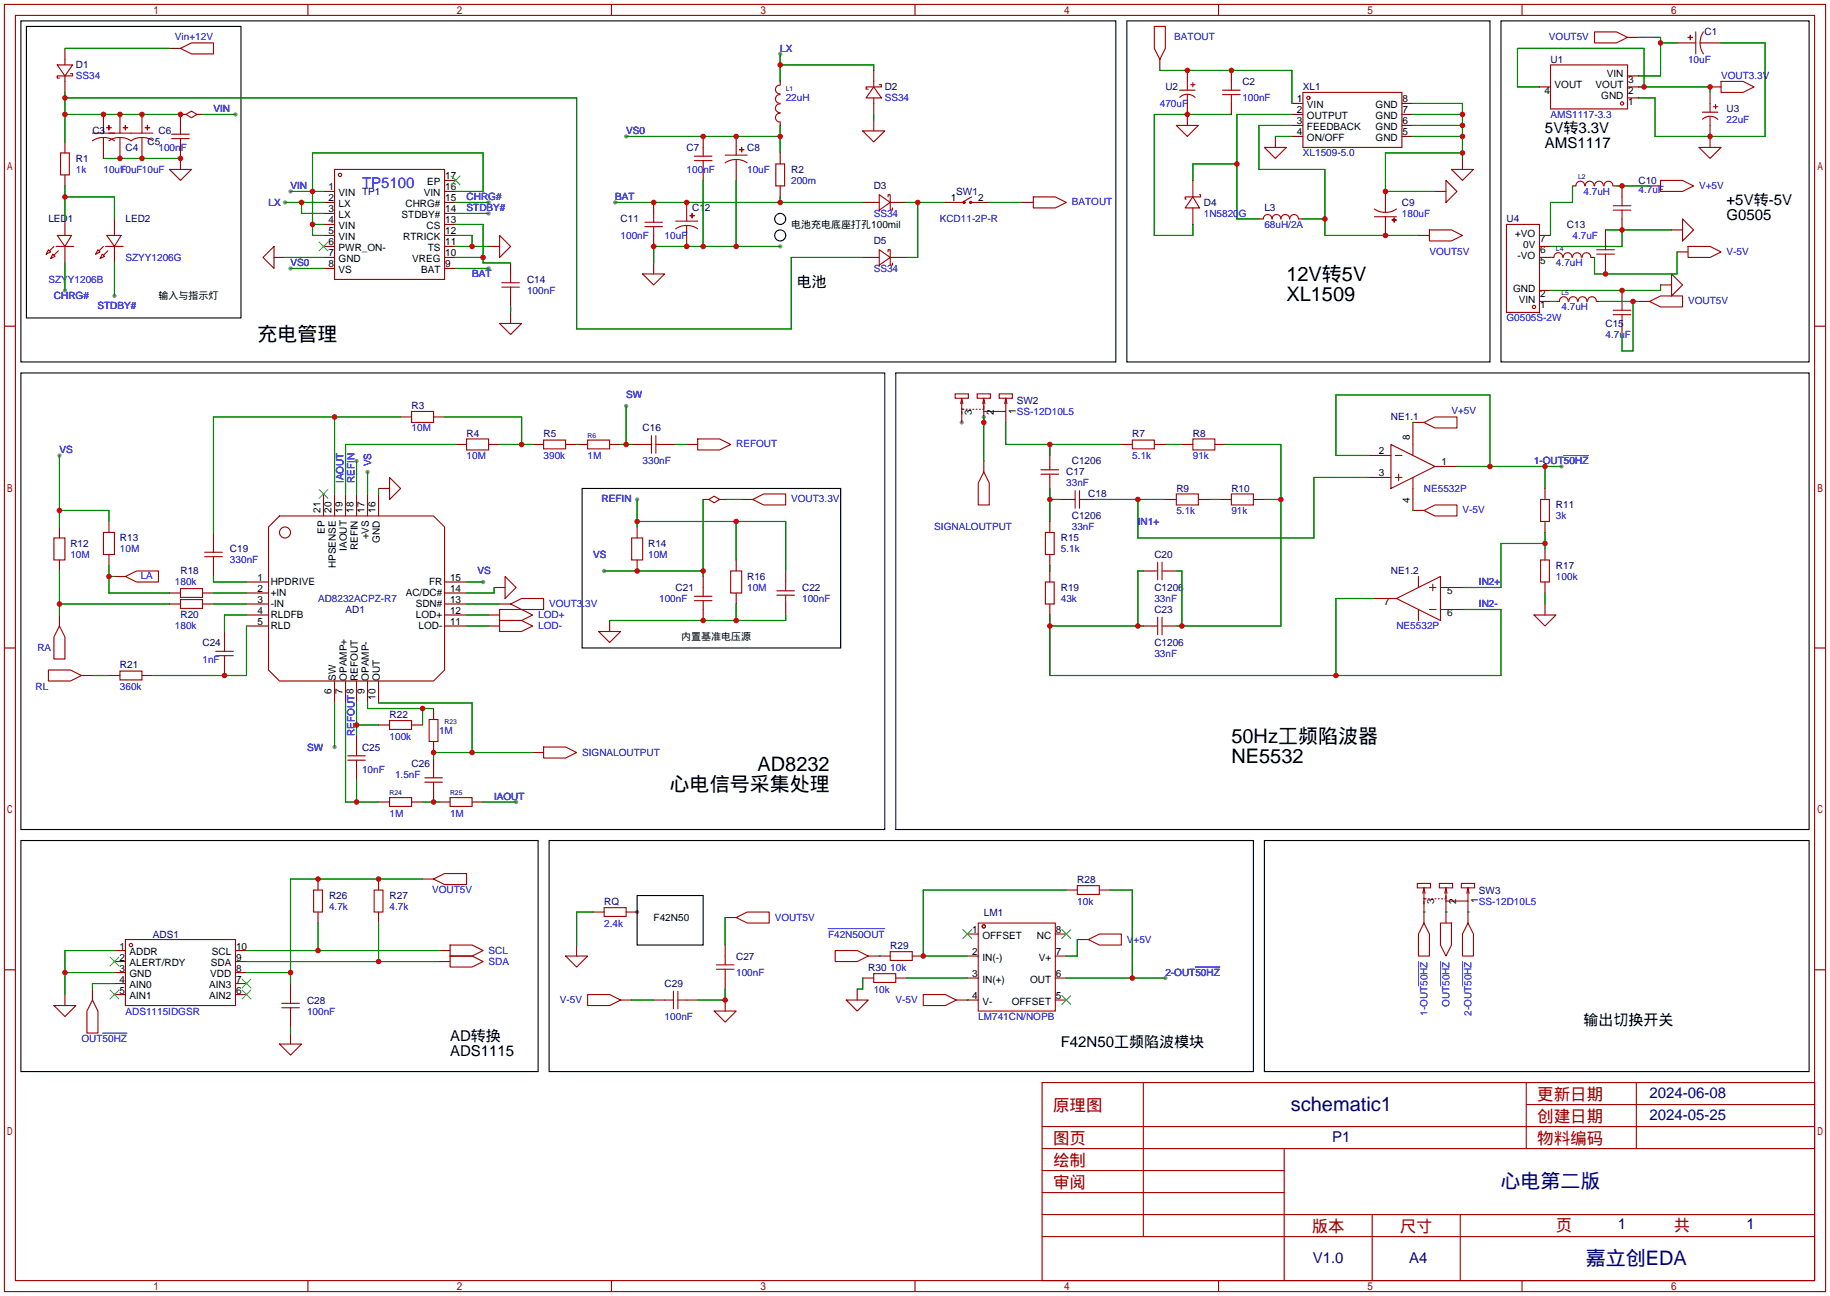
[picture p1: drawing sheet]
<svg xmlns="http://www.w3.org/2000/svg" width="422mm" height="299mm" viewBox="0 0 422 299" stroke-linecap="round" stroke-linejoin="round" font-family="sans-serif">
<g fill="#999">
<circle cx="222" cy="97.5" r=".51"/>
<circle cx="147.1" cy="210.6" r=".51"/>
<circle cx="360.4" cy="107.7" r=".51"/>
<circle cx="84.8" cy="109" r=".51"/>
<circle cx="82.3" cy="106.4" r=".51"/>
<circle cx="147.1" cy="115.3" r=".51"/>
<circle cx="111.5" cy="134.4" r=".51"/>
<circle cx="77.2" cy="172.5" r=".51"/>
<circle cx="144.5" cy="93.7" r=".51"/>
<circle cx="13.7" cy="105.2" r=".51"/>
<circle cx="119.1" cy="185.2" r=".51"/>
<circle cx="112.8" cy="62" r=".51"/>
<circle cx="180.1" cy="56.9" r=".51"/>
<circle cx="67.1" cy="62" r=".51"/>
<circle cx="144.5" cy="31.5" r=".51"/>
<circle cx="65.8" cy="46.7" r=".51"/>
<circle cx="180.1" cy="12.4" r=".51"/>
<circle cx="112.8" cy="46.7" r=".51"/>
<circle cx="112.8" cy="49.3" r=".51"/>
<circle cx="26.4" cy="68.3" r=".51"/>
<circle cx="67.1" cy="44.2" r=".51"/>
<circle cx="54.4" cy="26.4" r=".51"/>
<circle cx="15" cy="67.1" r=".51"/>
<circle cx="142" cy="46.7" r=".51"/>
<circle cx="139.4" cy="131.8" r=".51"/>
<circle cx="227.1" cy="96.3" r=".51"/>
<circle cx="269" cy="225.8" r=".51"/>
</g>
<g fill="none" stroke="#a10000" stroke-width=".25">
<path d="M1 1h420.4v297.2h-420.4zM3.6 3.6h415.2v292.1h-415.2zM13.2 15h3.6l-1.8 2.5zM15 13.7v1.3M15 17.5v1.3M16.3 17h.5v.5h-3.6v.5h.5M41.7 11.2l2.5-1.3h5.1v2.5h-5.1zM71.1 1v2.6M141.1 1v2.6M180.1 19.6a1.01 1.01 0 0 0-1.1 1.1 1.01 1.01 0 0 0 1.1 1M201.7 18.8v1.3M202.9 19.6h.6v.5h-3.6v.5h.5"/>
<path d="M211.2 1v2.6M266.4 6.1h2.6v5.1l-1.3 2.5-1.3-2.5zM274.1 18.8v2M274.8 19.6h1M275.3 19.1v1M281.3 1v2.6M284.2 18.8v2M351.3 1v2.6M357.9 15h17.8v10.1h-17.8zM368 7.4h5.1l2.6 1.2-2.6 1.3h-5.1zM389.6 8.6l1.1 .1zM390.1 8.1l.1 1z"/>
<path d="M391.4 7.4v5M393.2 7.4a4.6 4.6 0 0 0 0 5M397.3 18.8h5l2.6 1.3-2.6 1.2h-5zM14 35.3h2v5.1h-2zM21.3 32.5a4.6 4.6 0 0 1 5.1 0M21.3 30.7h14M24.6 29.5h1.1zM25.1 29v1zM25.1 32.5a4.6 4.6 0 0 1 5.1 0 4.6 4.6 0 0 1 5.1 0M28.4 29.5h1.1zM28.9 29l.1 1zM33.5 29.5h1z"/>
<path d="M34 29v1zM39.1 39.1h5.1l-2.5 2.6zM39.6 32h4.1M39.6 31h4.1M41.7 29v2M41.7 32v2M42.9 26.4l1.3-.7 1.3 .7-1.3 .8zM77.2 39.1h25.4v25.4h-25.4zM160.3 37.1h4M160.3 36.1h4M162.3 34v2.1M162.3 37.1v2"/>
<path d="M167.4 37.6a4.6 4.6 0 0 1 5.1 0M167.4 35.8h5.1M170.7 34.5l1 .1zM171.2 34v1.1zM179.1 37.8h2v5.1h-2zM180.1 24a1.01 1.01 0 0 0-1.1 1 1.01 1.01 0 0 0 1.1 1M180.1 21.8a1.01 1.01 0 0 0-1.1 1 1.01 1.01 0 0 0 1.1 1.1M180.1 26.1a1.01 1.01 0 0 0-1.1 1.1 1.01 1.01 0 0 0 1.1 1M199.1 30.2h5.1l-2.5 2.6zM201.7 20.1l1.8 2.5h-3.6zM201.7 22.6v1.3M271.5 29h5.1l-2.5 2.5z"/>
<path d="M272.3 20.8h3.5M272.3 22.5a2.54 2.54 0 0 1 3.6 0M274.1 21.8v2.1M282.2 20.8h4.1M282.2 21.8h4.1M284.2 21.8v2.1M291.8 34h5.1l-2.5 2.6zM300.7 21.3h22.9v12.7h-22.9zM335 39.1h5.1l-2.5 2.6zM392.2 34h5.1l-2.6 2.6zM392.9 25.9h3.6M393 27.5a2.54 2.54 0 0 1 3.5 .1"/>
<path d="M394.7 23.9v2M394.7 26.9v2.1M395.5 24.6h1M396 24.1v1M11.2 57.7l.5 .5-1 .5zM12.2 58.7l.5 .5-1 .5zM12.4 56.9l-1 1M13 56.9h4M13.2 54.4h3.3l-1.5 2.5zM13.5 57.9l-1.1 1M22.6 57.7l.5 .5-1 .5zM23.6 58.7l.5 .5-1 .5z"/>
<path d="M23.9 56.9l-1 1M24.4 56.9h4M24.6 54.4h3.3l-1.5 2.5zM24.9 57.9l-1 1M63.2 56.9v5.1l-2.5-2.6zM115.3 54.4l2.6 2.5-2.6 2.5zM148.8 52.3h4.1M148.8 51.3h4.1M150.9 49.3v2M150.9 52.3v2.1M156 52.8a4.6 4.6 0 0 1 5 0M156 51.1h5"/>
<path d="M159.3 49.8h1zM159.7 49.3l.1 1zM201.7 46.7h1.2M201.7 59.4h1.2M202.9 45l2.6 1.7-2.6 1.8zM202.9 57.7l2.6 1.7-2.6 1.8zM205 45.5v-.5h.5v3.5h.5v-.5M205 58.2v-.5h.5v3.5h.5v-.5M205.5 46.7h1.3M205.5 59.4h1.3M220.7 46.7h1.8M224 46.7h1.8"/>
<path d="M224.3 45.5l-1.8 1M238.5 45.5h5.1l2.5 1.2-2.5 1.3h-5.1zM275.3 45.5l1.6 2.5h-3.3zM276.9 45h.2v.5h-3.5v.5h.2M299.7 50.5a1.02 1.02 0 0 0-1-1 1.02 1.02 0 0 0-1 1 1.02 1.02 0 0 0-1-1 1.02 1.02 0 0 0-1 1 1.02 1.02 0 0 0-1.1-1 1.02 1.02 0 0 0-1 1 1.02 1.02 0 0 0-1-1 1.02 1.02 0 0 0-1 1M317.2 48.3a4.6 4.6 0 0 0 5.1 0M317.2 50h5.1M321.3 50.8h1zM321.8 50.3v1zM329.9 53.1h5.1l2.6 1.3-2.6 1.2h-5.1zM333.8 41.7l2.5 2.5-2.5 2.5zM347.7 51.8h7.6v20.3h-7.6z"/>
<path d="M358.7 59.4a1.01 1.01 0 0 1 1-1.1 1.01 1.01 0 0 1 1 1.1M360.8 59.4a1.01 1.01 0 0 1 1-1.1 1.01 1.01 0 0 1 1.1 1.1M363 59.4a1.01 1.01 0 0 1 1-1.1 1.01 1.01 0 0 1 1 1.1M363.8 42.9a1.01 1.01 0 0 1 1-1.1 1.01 1.01 0 0 1 1 1.1M365.2 59.4a1.01 1.01 0 0 1 1-1.1 1.01 1.01 0 0 1 1 1.1M365.9 42.9a1.01 1.01 0 0 1 1-1.1 1.01 1.01 0 0 1 1 1.1M368.1 42.9a1.01 1.01 0 0 1 1-1.1 1.01 1.01 0 0 1 1 1.1M368.6 58.7h4M368.6 57.7h4M370.3 42.9a1.01 1.01 0 0 1 1-1.1 1.01 1.01 0 0 1 1 1.1M370.6 55.6v2.1M370.6 58.7v2"/>
<path d="M372.4 48.5h4M372.4 47.5h4M374.4 45.5v2M374.4 48.5v2M383.3 41.7h5.1l2.5 1.2-2.5 1.3h-5.1zM388.4 50.5l2.5 2.6-2.5 2.5zM389.6 56.9h5.1l2.6 1.3-2.6 1.2h-5.1zM1 75.3h2.6M115.3 74.7h5.1l-2.5 2.5zM115.8 66.3h4.1M115.8 65.3h4.1M117.9 63.2v2.1"/>
<path d="M117.9 66.3v2M148.3 63.2h5.1l-2.5 2.6zM359.9 69.6a1.01 1.01 0 0 1 1.1-1.1 1.01 1.01 0 0 1 1 1.1M362.1 69.6a1.01 1.01 0 0 1 1-1.1 1.01 1.01 0 0 1 1 1.1M364.3 69.6a1.01 1.01 0 0 1 1-1.1 1.01 1.01 0 0 1 1 1.1M366.4 69.6a1.01 1.01 0 0 1 1.1-1.1 1.01 1.01 0 0 1 1 1.1M372.4 72.6h4M372.4 71.6h4M374.4 69.6v2M374.4 72.6v2.1M380.7 69.6l2.6-1.3h5.1v2.6h-5.1zM385.8 63.2l2.6 2.6-2.6 2.5z"/>
<path d="M418.8 75.3h2.6M95 95h5.1v2.5h-5.1zM220.5 90.9h3v1h-3zM221.7 93.2l.3-1.3 .2 1.3M222 92.5v2h.5M222 94.4v1.2M223 94.5h.3M223.8 94.5h.2M224.5 94.5h.3M225.3 94.5h.3M225.6 90.9h3v1h-3zM226.1 94.5h.2"/>
<path d="M226.8 93.2l.3-1.3 .2 1.3M227.1 92.5v2h-.3M230.6 90.9h3.1v1h-3.1zM232.2 91.9v3.1h-5.1v-1.3M232.2 91.9l.2 1.3M232.2 91.9l-.3 1.3M328.7 97.5l2.5-1.2h5.1v2.5h-5.1zM64.5 119.1h35.6l2.5 2.6v33l-2.5 2.5h-35.6l-2.5-2.5v-33zM89.9 110.2l2.6 2.6-2.6 2.5zM107.7 101.3h5.1v2.6h-5.1zM125.5 101.6h5.1v2h-5.1zM135.6 101.6h5.1v2h-5.1z"/>
<path d="M148.3 102.6h2.1M150.4 100.6v4M151.4 100.6v4M151.4 102.6h2M161 101.3h5.1l2.6 1.3-2.6 1.3h-5.1zM163.6 115.3l1.2-.7 1.3 .7-1.3 .8zM173.7 115.3l2.6-1.3h5.1v2.6h-5.1zM227.1 109l1.2 2.5v5.1h-2.5v-5.1zM240.3 109.5h4M240.3 108.5h4M242.3 107.7v.8M242.3 109.5v.7"/>
<path d="M247.4 115.3h.8M248.2 113.3v4M249.2 113.3v4M249.2 115.3h.7M261.4 101.6h5v2h-5zM271.5 114h5.1v2.6h-5.1zM275.3 101.3h5.1v2.6h-5.1zM284.2 114h5.1v2.6h-5.1zM321.1 102.6l10.1 5.1-10.1 5.1zM322.1 105.2h1.5M322.1 110.2h1.5M322.8 109.5v1.5"/>
<path d="M326.1 102.6v2.6M326.1 110.2v2.6M328.7 117.9l2.5-1.3h5.1v2.5h-5.1zM355.6 115.3h2v5.1h-2zM12.4 124.2h2.6v5.1h-2.6zM23.9 122.9h2.5v5.1h-2.5zM29 133.1l2.5-1.3h5.1v2.6h-5.1zM41.7 135.9h5v2h-5zM41.7 138.4h5v2.1h-5zM47.2 128.5h4.1M47.2 127.5h4.1M49.3 125.5v2"/>
<path d="M49.3 128.5v2.1M116.6 133.1l2.5 2.5-2.5 2.6zM117.9 139.4l2.5-1.2h5.1v2.5h-5.1zM145.8 124.2h2.5v5.1h-2.5zM160.3 138.7h4M160.3 137.7h4M162.3 135.6v2.1M162.3 138.7v2M168.7 131.8h2.5v5.1h-2.5zM179.3 137.4h4.1M179.3 136.4h4.1M181.4 134.4v2"/>
<path d="M181.4 137.4v2M241.3 134.4h2v5h-2zM241.3 122.9h2v5.1h-2zM266.4 131.8h.8M267.2 129.8v4.1M268.2 129.8v4.1M268.2 131.8h.8M322.3 138.2l10.2-5.1v10.2zM327.4 133.1v2.5M329.9 135.6h1.6M330.7 134.9v1.5M355.6 129.3h2v5.1h-2z"/>
<path d="M1 149.6h2.6M11.2 154.7h5.1l2.5 1.3-2.5 1.2h-5.1zM13.7 144.5l1.3 2.6v5h-2.6v-5zM27.7 154.9h5.1v2.1h-5.1zM49.8 151.4h4M49.8 150.4h4M51.8 148.3v2.1M51.8 151.4v2M115.3 140.7h5.1l2.5 1.3-2.5 1.3h-5.1zM115.3 143.3h5.1l2.5 1.2-2.5 1.3h-5.1zM138.2 145.8h5.1l-2.6 2.5zM266.4 144.5h.8"/>
<path d="M267.2 142.5v4.1M268.2 142.5v4.1M268.2 144.5h.8M327.4 140.7v2.6M329.9 140.7h1.6M354.1 142h5.1l-2.6 2.5zM418.8 149.6h2.6M80.3 175.5h4M80.3 174.5h4M82.3 172.5v2M82.3 175.5v2M89.9 166.4h5.1v2h-5.1z"/>
<path d="M98 179.6h4.1M99.1 166.1h2v5.1h-2zM100.1 177.5v2.1M125.5 172.5h5.1l2.5 1.2-2.5 1.3h-5.1zM89.9 184.1h5.1v2.1h-5.1zM98 180.6h4.1M100.1 180.6v2M103.9 184.1h5.1v2.1h-5.1zM29 216.9h25.4v15.3h-25.4zM72.4 205.5h2v5.1h-2zM86.4 205.5h2v5.1h-2zM100.1 202.9l2.5-1.2h5.1v2.5h-5.1z"/>
<path d="M103.9 218.2h5.1l2.5 1.3-2.5 1.2h-5.1zM139.4 209.5h5.1v2.1h-5.1zM169.9 211.8l2.6-1.2h5v2.5h-5zM192.8 219.5h5.1l2.5 1.2-2.5 1.3h-5.1zM205.5 219.7h5.1v2h-5.1zM225.8 213.1h17.8v20.3h-17.8zM248.7 204.5h5v2h-5zM251.2 216.9l2.5-1.3h5.1v2.6h-5.1zM327.2 204h3v1h-3zM328.4 206.2l.3-1.2 .2 1.2M328.7 205.5v2h.5M328.7 213.1l1.2 2.5v5.1h-2.5v-5.1z"/>
<path d="M328.7 207.4v1.3M329.7 207.5h.2M330.5 207.5h.2M331.2 207.5h.3M332 207.5h.2M332.2 204h3.1v1h-3.1zM332.5 213.1h2.5v5.1l-1.2 2.5-1.3-2.5zM332.7 207.5h.3M333.5 206.2l.3-1.2 .2 1.2M333.8 205.5v2h-.3M337.3 204h3.1v1h-3.1zM338.8 205v3h-5v-1.2"/>
<path d="M338.8 213.1l1.3 2.5v5.1h-2.5v-5.1zM338.8 205l.3 1.2M338.8 205l-.2 1.2M1 223.9h2.6M12.4 232.2h5.1l-2.5 2.5zM21.3 230.9l1.3 2.5v5.1h-2.5v-5.1zM65 232.7h4.1M65 231.6h4.1M67.1 229.6v2M67.1 232.7v2M103.9 220.7h5.1l2.5 1.3-2.5 1.3h-5.1zM130.6 220.7h5l-2.5 2.6z"/>
<path d="M135.6 229.6h5.1l2.6 1.3-2.6 1.3h-5.1zM153.4 230.9h2M155.4 228.9v4M156.5 228.9v4M156.5 230.9h2M164.8 233.4h5.1l-2.5 2.6zM165.4 223.8h4M165.4 222.8h4M167.4 220.7v2.1M167.4 223.8v2M195.3 230.9h5.1l-2.5 2.5zM201.7 224.8h5.1v2h-5.1z"/>
<path d="M213.1 229.6h5.1l2.5 1.3-2.5 1.3h-5.1zM418.8 223.9h2.6M64.5 241h5.1l-2.5 2.6zM240.5 249.9h178.3v45.8h-178.3zM263.9 249.9v35.6M352.3 249.9v15.3M352.3 255h66.5M377.7 249.9v15.3M240.5 270.3h55.9M240.5 265.2h178.3M240.5 275.3h55.9M240.5 260.1h178.3"/>
<path d="M296.4 265.2v30.5M71.1 295.7v2.5M141.1 295.7v2.5M211.2 295.7v2.5M240.5 285.5h178.3M240.5 280.4h178.3M281.3 295.7v2.5M316.7 280.4v15.3M337.1 280.4v15.3M351.3 295.7v2.5"/>
<circle cx="302" cy="22.6" r=".38"/>
<circle cx="374.4" cy="23.9" r=".38"/>
<circle cx="78.5" cy="40.4" r=".38"/>
<circle cx="222.5" cy="46.7" r=".25"/>
<circle cx="224" cy="46.7" r=".25"/>
<circle cx="354.1" cy="70.9" r=".38"/>
<circle cx="65.8" cy="122.9" r="1.27"/>
<circle cx="30.2" cy="218.2" r=".38"/>
<circle cx="227.1" cy="213.9" r=".38"/>
</g>
<g fill="none" stroke="#008700" stroke-width=".25">
<path d="M15 11.2h24.1M180.1 12.4v6.4M180.1 15h21.6v1.3M267.7 16.3h30.5v7.6M378.2 8.6h5.1v8.9h-5.1M383.3 9.9h3.8M397.3 9.9h10.1v21.6h-25.4v-8.9h-3.8M15 26.4h26.7M15 22.6h118.1v53.3h49.5v-16.5h16.5M15 21.3v11.5M23.9 36.6h17.8M46.7 26.4h7.7"/>
<path d="M144.5 31.5h35.6M180.1 29v6.3M201.7 26.4v1.3M284.2 26.4h-17.8v28h8.9v-2.6M285.5 37.8h-10.2v3.9M294.4 31.5h3.8M298.2 26.4h-12.7v24.1h5.1M298.2 29h-7.6v10.1h15.2v15.3h21.6M326.1 23.9h11.5v12.7M326.1 26.4h11.5M326.1 29h11.5M326.1 31.5h11.5"/>
<path d="M337.6 35.3h-17.8v8.9h11.4M355.3 20.1h-5v-8.9h29.2v8.9M378.2 20.1h16.5v1.2M15 45.5h11.4v5M15 42.9v7.6M65.8 46.7h8.9M65.8 59.4h8.9M67.1 44.2h7.6M69.6 46.7v2.6h5.1M72.1 51.8h2.6M105.2 44.2h6.3v-8.9h-39.4v19.1h2.6M105.2 54.4h3.8v2.5"/>
<path d="M105.2 56.9h7.6M105.2 46.7h7.6M105.2 49.3h7.6M105.2 51.8h6.3v8.9h6.4M105.2 59.4h6.3M142 46.7h57.1M162.3 41.7v15.2M169.9 41.7v15.2M180.1 56.9h-29.2v3.8M180.1 45.5v1.2M209.3 46.7h8.9M211.8 46.7v12.7h-2.5"/>
<path d="M228.3 46.7h7.7M300.7 50.5h5.1M357.9 59.4h.1M363 42.9v3.8h-5.1v7.7M370.6 53.1h15.2M373.1 42.9h7.6M374.4 53.1v3.8h-16.5M387.1 58.2v5h-19.1v-3.8M15 60.7v6.4M26.4 60.7v7.6M67.1 62h7.6M105.2 62h7.6"/>
<path d="M117.9 70.9v1.2M357.9 69.6h1.3M369.3 69.6h8.9M376.9 69.6v11.4h-2.5v-3.8M383.3 65.8v1.3h-25.4M77.2 96.3v17.7M92.5 96.3h-43.2v26.6M102.6 96.3h17.8v6.3M144.5 93.7v8.9M227.1 96.3v10.1M232.2 97.5v5.1h26.6M326.1 97.5h.1"/>
<path d="M13.7 105.2v16.5M13.7 117.9h11.4v2.5M82.3 106.4v7.6M84.8 109v5M87.4 112.8v1.2M105.2 102.6h-25.4v11.4M115.3 102.6h7.6M133.1 102.6h.1M143.3 102.6h2.5M147.1 115.3v6.4M156 102.6h2.5M162.3 115.3v17.8"/>
<path d="M167.4 115.3h3.8M242.3 102.6v2.6M242.3 112.8v7.6M242.3 115.3h2.6M252.5 115.3h16.5M269 102.6h3.8M279.1 115.3h2.6M283 102.6h12.7v41.9h-24.2M291.8 115.3h3.9M316 110.2h-12.7v14h-40.7v-8.9M316 105.2h-7.6v-14h35.5v16.5M326.1 117.9h.1"/>
<path d="M336.3 107.7h24.1M356.6 107.7v5.1M13.7 131.8v10.2M13.7 139.4h25.4M25.1 130.6v6.3h14M25.1 133.1h1.3M49.3 133.1v1.3h7.6M49.3 136.9h7.6M49.3 139.4h7.6M107.7 134.4h3.8M107.7 139.4h7.6M114 135.6v1.3h-6.3"/>
<path d="M139.4 131.8h22.9M147.1 120.4h34.3v11.4M169.9 120.4v8.9M169.9 139.4v3.9M242.3 130.6v1.2M263.9 131.8h-1.3v12.7M271.5 131.8h1.3v12.7M317.2 138.2h-8.8v17.8M356.6 122.9v3.8M356.6 136.9v2.5M356.6 125.5h-10.1v10.1h-8.9M21.3 156h3.8"/>
<path d="M56.9 144.5v11.5h-21.6M56.9 142h-5.1v3.8M107.7 144.5h5.1M107.7 142h5.1M181.4 142v1.3h-40.7M242.3 144.5h21.6M337.6 140.7h8.9v15.3h-104.2v-14M77.2 162.3v10.2M79.8 162.3v22.9h7.6M82.3 162.3v7.6M82.3 167.4h5.1M84.8 162.3v1.3h15.3"/>
<path d="M87.4 162.3h21.6v11.4M97.5 163.6v3.8M122.9 173.7h-22.8v1.3M82.3 180.1v5.1M97.5 185.2h3.8M111.5 185.2h7.6M26.4 219.5h-11.4v10.1M56.9 219.5h44.4M73.4 213.1v6.4M87.4 213.1v8.9M97.5 202.9h-30.4v24.2M136.9 210.6h-3.8v7.6"/>
<path d="M167.4 211.8v6.4M246.1 205.5h-33v15.2h10.2M248.7 216.9v3.8h-2.6M256.3 205.5h5.1v20.3M328.7 210.6h.1M333.8 210.6h.1M338.8 210.6h.1M15 224.5h11.4M26.4 227.1h-5.1v1.2M56.9 224.5h10.2M56.9 222h44.4M67.1 237.2v1.3"/>
<path d="M145.8 230.9h5.1M167.4 228.3v2.6h-6.4M199.1 225.8v2.5h-1.2M202.9 220.7h.1M209.3 225.8h14M223.3 230.9h.1M246.1 225.8h22.9"/>
</g>
<path d="M361 105.2h5.6M191.1 214.4h13.1M23.7 238.5h5.6M275.9 223.3h5.7M327.4 222v5.6M332.5 222v5.6M337.6 222v5.6" fill="none" stroke="#00f" stroke-width=".23"/>
<g fill="none" stroke="#000" stroke-width=".25">
<path d="M4.8 4.8h252.8v78.8h-252.8zM6.1 6.1h49.5v67.3h-49.5zM260.1 4.8h83.8v78.8h-83.8zM346.5 4.8h71.1v78.8h-71.1zM4.8 86.1h199.4v105.4h-199.4zM206.8 86.1h210.8v105.4h-210.8zM134.4 112.8h59.7v36.8h-59.7zM4.8 194.1h119.4v53.3h-119.4zM126.7 194.1h162.6v53.3h-162.6zM291.8 194.1h125.8v53.3h-125.8zM147.1 206.8h15.2v11.4h-15.2z"/>
<circle cx="180.1" cy="54.4" r="1.27"/>
<circle cx="180.1" cy="50.5" r="1.27"/>
</g>
<g fill="none" stroke="#870000" stroke-width=".25">
<path d="M15 11.2v2.5M15 18.8v2.5M39.1 11.2h2.6M180.1 18.8v.8M201.7 16.3v2.5M267.7 13.7v2.6M274.1 16.3v2.5M284.2 16.3v2.5M375.7 8.6h2.5M375.7 17.5h2.5M387.1 9.9h4.3M392.4 9.9h4.9"/>
<path d="M15 32.8v2.5M23.9 26.4v4.3M23.9 31.8v4.8M27.7 26.4v4.3M27.7 31.8v4.8M32.8 26.4v4.3M32.8 31.8v4.8M41.7 34v5.1M42.9 26.4h-1.2v2.6M45.5 26.4h1.2M162.3 31.5v2.5M162.3 39.1v2.6"/>
<path d="M169.9 31.5v4.3M169.9 36.8v4.9M180.1 28.2v.8M180.1 35.3v2.5M201.7 23.9v2.5M201.7 27.7v2.5M274.1 23.9v5.1M284.2 23.9v2.5M294.4 31.5v2.5M298.2 23.9h2.5M298.2 26.4h2.5M298.2 29h2.5"/>
<path d="M298.2 31.5h2.5M323.6 23.9h2.5M323.6 26.4h2.5M323.6 29h2.5M323.6 31.5h2.5M337.6 36.6v2.5M355.3 20.1h2.6M375.7 20.1h2.5M375.7 22.6h2.5M394.7 21.3v2.6M394.7 29v5M394.7 20.1h2.6"/>
<path d="M15 40.4v2.5M15 50.5v3.9M15 56.9v3.8M26.4 50.5v3.9M26.4 56.9v3.8M63.2 59.4h2.6M74.7 44.2h2.5M74.7 46.7h2.5M74.7 49.3h2.5M74.7 51.8h2.5M74.7 54.4h2.5M74.7 56.9h2.5"/>
<path d="M74.7 59.4h2.5M102.6 44.2h2.6M102.6 46.7h2.6M102.6 49.3h2.6M102.6 51.8h2.6M102.6 54.4h2.6M102.6 56.9h2.6M102.6 59.4h2.6M102.6 41.7h2.6M112.8 56.9h2.5M150.9 46.7v2.6M150.9 54.4v2.5"/>
<path d="M158.5 46.7v4.4M158.5 52.1v4.8M180.1 42.9v2.6M199.1 46.7h2.6M199.1 59.4h2.6M206.8 46.7h2.5M206.8 59.4h2.5M218.2 46.7h2.5M225.8 46.7h2.5M236 46.7h2.5M275.3 41.7v3.8M275.3 48v3.8"/>
<path d="M290.6 50.5h1M299.7 50.5h1M319.8 44.2v4.8M319.8 50v4.4M327.4 54.4h2.5M331.2 44.2h2.6M355.3 54.4h2.6M355.3 56.9h2.6M355.3 59.4h3.3M363 42.9h.7M367.3 59.4h.7M370.6 53.1v2.5"/>
<path d="M372.4 42.9h.7M374.4 42.9v2.6M374.4 50.5v2.6M380.7 42.9h2.6M385.8 53.1h2.6M387.1 58.2h2.5M74.7 62h2.5M102.6 62h2.6M117.9 60.7v2.5M117.9 68.3v2.6M117.9 72.1v2.6M150.9 60.7v2.5"/>
<path d="M355.3 67.1h2.6M355.3 69.6h2.6M359.2 69.6h.7M368.6 69.6h.7M370.6 60.7v2.5M374.4 67.1v2.5M374.4 74.7v2.5M378.2 69.6h2.5M383.3 65.8h2.5M92.5 96.3h2.5M100.1 96.3h2.5M222 95v2.5"/>
<path d="M227.1 95v2.5M232.2 95v2.5M328.7 97.5h-2.6v5.1M74.7 114v5.1M77.2 114v5.1M79.8 114v5.1M82.3 114v5.1M84.8 114v5.1M87.4 114v5.1M87.4 112.8h2.5M105.2 102.6h2.5M112.8 102.6h2.5"/>
<path d="M122.9 102.6h2.6M130.6 102.6h5M140.7 102.6h2.6M145.8 102.6h2.5M153.4 102.6h2.6M158.5 102.6h2.5M162.3 115.3h1.3M166.1 115.3h1.3M171.2 115.3h2.5M227.1 106.4v2.6M242.3 105.2v2.5M242.3 110.2v2.6"/>
<path d="M244.9 115.3h2.5M249.9 115.3h2.6M258.8 102.6h2.6M266.4 102.6h2.6M269 115.3h2.5M272.8 102.6h2.5M276.6 115.3h2.5M280.4 102.6h2.6M281.7 115.3h2.5M289.3 115.3h2.5M316 105.2h5.1M316 110.2h5.1"/>
<path d="M326.1 112.8v5.1h2.6M331.2 107.7h5.1M356.6 112.8v2.5M13.7 121.7v2.5M13.7 129.3v2.5M25.1 120.4v2.5M25.1 128v2.6M26.4 133.1h2.6M39.1 136.9h2.6M39.1 139.4h2.6M46.7 136.9h2.6M46.7 139.4h2.6"/>
<path d="M49.3 122.9v2.6M49.3 130.6v2.5M56.9 134.4h5.1M56.9 136.9h5.1M56.9 139.4h5.1M102.6 134.4h5.1M102.6 136.9h5.1M102.6 139.4h5.1M114 135.6h2.6M115.3 139.4h2.6M147.1 121.7v2.5M147.1 129.3v2.5"/>
<path d="M162.3 133.1v2.5M169.9 129.3v2.5M169.9 136.9v2.5M181.4 131.8v2.6M181.4 139.4v2.6M242.3 120.4v2.5M242.3 128v2.6M242.3 131.8v2.6M242.3 139.4v2.6M263.9 131.8h2.5M269 131.8h2.5M317.2 138.2h5.1"/>
<path d="M332.5 135.6h5.1M356.6 120.4v2.5M356.6 126.7v2.6M356.6 134.4v2.5M356.6 139.4v2.6M13.7 142v2.5M18.8 156h2.5M25.1 156h2.6M32.8 156h2.5M51.8 145.8v2.5M51.8 153.4v2.6M56.9 142h5.1"/>
<path d="M56.9 144.5h5.1M77.2 157.2v5.1M79.8 157.2v5.1M82.3 157.2v5.1M84.8 157.2v5.1M87.4 157.2v5.1M102.6 142h5.1M102.6 144.5h5.1M112.8 142h2.5M112.8 144.5h2.5M140.7 143.3v2.5M162.3 140.7v2.6"/>
<path d="M263.9 144.5h2.5M269 144.5h2.5M332.5 140.7h5.1M82.3 169.9v2.6M82.3 177.5v2.6M87.4 167.4h2.5M95 167.4h2.5M100.1 163.6v2.5M100.1 171.2v2.5M100.1 175v2.5M122.9 173.7h2.6M87.4 185.2h2.5"/>
<path d="M95 185.2h2.5M100.1 182.6v2.6M101.3 185.2h2.6M109 185.2h2.5M26.4 219.5h2.6M54.4 219.5h2.5M73.4 202.9v2.6M73.4 210.6v2.5M87.4 202.9v2.6M87.4 210.6v2.5M97.5 202.9h2.6M101.3 219.5h2.6"/>
<path d="M133.1 218.2v2.5M136.9 210.6h2.5M144.5 210.6h2.6M167.4 218.2v2.5M167.4 211.8h2.5M223.3 215.6h2.5M243.6 215.6h2.5M246.1 205.5h2.6M248.7 216.9h2.5M253.7 205.5h2.6M328.7 208v5.1M333.8 208v5.1"/>
<path d="M338.8 208v5.1M15 229.6v2.6M21.3 228.3v2.6M26.4 222h2.6M26.4 224.5h2.6M26.4 227.1h2.6M26.4 229.6h2.6M54.4 222h2.5M54.4 224.5h2.5M54.4 227.1h2.5M54.4 229.6h2.5M67.1 227.1v2.5"/>
<path d="M67.1 234.7v2.5M67.1 238.5v2.5M101.3 222h2.6M143.3 230.9h2.5M150.9 230.9h2.5M158.5 230.9h2.5M167.4 225.8v2.5M167.4 230.9v2.5M197.9 228.3v2.6M199.1 225.8h2.6M200.4 220.7h5.1M206.8 225.8h2.5"/>
<path d="M210.6 220.7h2.5M220.7 230.9h5.1M223.3 220.7h2.5M223.3 225.8h2.5M243.6 220.7h2.5M243.6 225.8h2.5M243.6 230.9h2.5"/>
</g>
<g fill="none" stroke="#3c3" stroke-width=".25">
<path d="M73.7 55.9l2 2M75.7 55.9l-2 2M104.1 40.6l2.1 2.1M106.2 40.6l-2.1 2.1M73.7 113l2 2.1M75.7 113l-2 2.1M222.2 214.6l2.1 2.1M224.3 214.6l-2.1 2.1M245.1 214.6l2 2.1M247.1 214.6l-2 2.1M25.4 221l2 2M25.4 228.6l2 2"/>
<path d="M27.4 221l-2 2M27.4 228.6l-2 2M55.9 228.6l2 2M55.9 226.1l2 2M57.9 228.6l-2 2M57.9 226.1l-2 2M245.1 229.9l2 2M247.1 229.9l-2 2"/>
</g>
<g fill="#c00">
<circle cx="356.6" cy="125.5" r=".63"/>
<circle cx="242.3" cy="144.5" r=".63"/>
<circle cx="262.6" cy="144.5" r=".63"/>
<circle cx="308.4" cy="156" r=".63"/>
<circle cx="356.6" cy="107.7" r=".63"/>
<circle cx="343.9" cy="107.7" r=".63"/>
<circle cx="262.6" cy="115.3" r=".63"/>
<circle cx="32.8" cy="36.6" r=".63"/>
<circle cx="41.7" cy="36.6" r=".63"/>
<circle cx="27.7" cy="36.6" r=".63"/>
<circle cx="337.6" cy="26.4" r=".63"/>
<circle cx="337.6" cy="29" r=".63"/>
<circle cx="337.6" cy="31.5" r=".63"/>
<circle cx="337.6" cy="35.3" r=".63"/>
<circle cx="319.8" cy="44.2" r=".63"/>
<circle cx="274.1" cy="16.3" r=".63"/>
<circle cx="284.2" cy="16.3" r=".63"/>
<circle cx="274.1" cy="26.4" r=".63"/>
<circle cx="285.5" cy="37.8" r=".63"/>
<circle cx="319.8" cy="54.4" r=".63"/>
<circle cx="305.8" cy="50.5" r=".63"/>
<circle cx="383.3" cy="9.9" r=".63"/>
<circle cx="394.7" cy="20.1" r=".63"/>
<circle cx="379.5" cy="20.1" r=".63"/>
<circle cx="394.7" cy="31.5" r=".63"/>
<circle cx="82.3" cy="167.4" r=".63"/>
<circle cx="162.3" cy="143.3" r=".63"/>
<circle cx="169.9" cy="143.3" r=".63"/>
<circle cx="147.1" cy="120.4" r=".63"/>
<circle cx="169.9" cy="120.4" r=".63"/>
<circle cx="120.4" cy="102.6" r=".63"/>
<circle cx="144.5" cy="102.6" r=".63"/>
<circle cx="13.7" cy="117.9" r=".63"/>
<circle cx="25.1" cy="133.1" r=".63"/>
<circle cx="13.7" cy="139.4" r=".63"/>
<circle cx="100.1" cy="185.2" r=".63"/>
<circle cx="82.3" cy="185.2" r=".63"/>
<circle cx="109" cy="173.7" r=".63"/>
<circle cx="100.1" cy="173.7" r=".63"/>
<circle cx="150.9" cy="56.9" r=".63"/>
<circle cx="169.9" cy="56.9" r=".63"/>
<circle cx="162.3" cy="56.9" r=".63"/>
<circle cx="158.5" cy="56.9" r=".63"/>
<circle cx="162.3" cy="31.5" r=".63"/>
<circle cx="169.9" cy="31.5" r=".63"/>
<circle cx="180.1" cy="31.5" r=".63"/>
<circle cx="69.6" cy="46.7" r=".63"/>
<circle cx="180.1" cy="15" r=".63"/>
<circle cx="72.1" cy="44.2" r=".63"/>
<circle cx="72.1" cy="51.8" r=".63"/>
<circle cx="109" cy="56.9" r=".63"/>
<circle cx="111.5" cy="59.4" r=".63"/>
<circle cx="67.1" cy="224.5" r=".63"/>
<circle cx="87.4" cy="202.9" r=".63"/>
<circle cx="73.4" cy="202.9" r=".63"/>
<circle cx="87.4" cy="222" r=".63"/>
<circle cx="211.8" cy="46.7" r=".63"/>
<circle cx="242.3" cy="115.3" r=".63"/>
<circle cx="15" cy="45.5" r=".63"/>
<circle cx="77.2" cy="96.3" r=".63"/>
<circle cx="97.5" cy="163.6" r=".63"/>
<circle cx="51.8" cy="156" r=".63"/>
<circle cx="15" cy="224.5" r=".63"/>
<circle cx="73.4" cy="219.5" r=".63"/>
<circle cx="150.9" cy="46.7" r=".63"/>
<circle cx="158.5" cy="46.7" r=".63"/>
<circle cx="180.1" cy="46.7" r=".63"/>
<circle cx="15" cy="22.6" r=".63"/>
<circle cx="15" cy="26.4" r=".63"/>
<circle cx="23.9" cy="26.4" r=".63"/>
<circle cx="27.7" cy="26.4" r=".63"/>
<circle cx="32.8" cy="26.4" r=".63"/>
<circle cx="41.7" cy="26.4" r=".63"/>
<circle cx="162.3" cy="131.8" r=".63"/>
<circle cx="147.1" cy="131.8" r=".63"/>
<circle cx="227.1" cy="97.5" r=".63"/>
<circle cx="242.3" cy="102.6" r=".63"/>
<circle cx="167.4" cy="230.9" r=".63"/>
<circle cx="261.4" cy="225.8" r=".63"/>
<circle cx="213.1" cy="220.7" r=".63"/>
<circle cx="374.4" cy="67.1" r=".63"/>
<circle cx="374.4" cy="53.1" r=".63"/>
<circle cx="376.9" cy="69.6" r=".63"/>
<circle cx="370.6" cy="63.2" r=".63"/>
<circle cx="374.4" cy="42.9" r=".63"/>
<circle cx="272.8" cy="144.5" r=".63"/>
<circle cx="295.7" cy="115.3" r=".63"/>
</g>
<g font-size="4.6">
<text x="296.9" y="64.9">12V转5V</text>
<text x="296.9" y="69.5">XL1509</text>
<text x="59.4" y="78.8">充电管理</text>
<text x="284.2" y="171.5">50Hz工频陷波器</text>
<text x="174.8" y="177.9">AD8232</text>
<text x="284.2" y="176.2">NE5532</text>
<text x="154.6" y="182.5">心电信号采集处理</text>
</g>
<g font-size="4.6" fill="#000080">
<text x="297.9" y="256.4">schematic1</text>
<text x="346.3" y="274.2">心电第二版</text>
<text x="366" y="292">嘉立创EDA</text>
</g>
<g font-size="3.8" fill="#a00000">
<text x="243.1" y="256.5">原理图</text>
<text x="354.8" y="254">更新日期</text>
<text x="354.8" y="259.1">创建日期</text>
<text x="243.1" y="269.2">绘制</text>
<text x="243.1" y="264.2">图页</text>
<text x="354.8" y="264.2">物料编码</text>
<text x="243.1" y="274.3">审阅</text>
<text x="302.8" y="284.5">版本</text>
<text x="323.1" y="284.5">尺寸</text>
<text x="359.2" y="284.2">页</text>
<text x="386.3" y="284.2">共</text>
</g>
<g font-size="3.5">
<text x="356.6" y="30.8">5V转3.3V</text>
<text x="356.6" y="34.3">AMS1117</text>
<text x="398.5" y="47.3">+5V转-5V</text>
<text x="398.5" y="50.8">G0505</text>
<text x="183.9" y="66.4">电池</text>
<text x="365.5" y="236.5">输出切换开关</text>
<text x="103.9" y="240.4">AD转换</text>
<text x="103.9" y="243.8">ADS1115</text>
<text x="244.9" y="241.6">F42N50工频陷波模块</text>
</g>
<text font-size="3.5" fill="#00f" x="83.6" y="43.5">TP5100</text>
<g font-size="3.5" fill="#000080">
<text x="380.7" y="253.5">2024-06-08</text>
<text x="307.5" y="263.7">P1</text>
<text x="380.7" y="258.6">2024-05-25</text>
<text x="373.4" y="283.7">1</text>
<text x="403.2" y="283.7">1</text>
<text x="303" y="291.6">V1.0</text>
<text x="325.3" y="291.6">A4</text>
</g>
<g font-size="2.3" fill="#00f">
<text x="40.4" y="9.3">Vin+12V</text>
<text x="180.1" y="12">LX</text>
<text x="271" y="9.3">BATOUT</text>
<text x="357.5" y="9.3">VOUT5V</text>
<text x="389.6" y="14.5">10uF</text>
<text x="17.5" y="18.3">SS34</text>
<text x="181.4" y="23.4">22uH</text>
<text x="204.2" y="23.4">SS34</text>
<text x="286.8" y="23.4">100nF</text>
<text x="397.3" y="18.2">VOUT3.3V</text>
<text x="49.3" y="26">VIN</text>
<text x="267.7" y="24.7">470uF</text>
<text x="357.9" y="27.2">AMS1117-3.3</text>
<text x="398.5" y="28.5">22uF</text>
<text x="36.6" y="34.8">100nF</text>
<text x="144.5" y="31">VS0</text>
<text x="17.5" y="39.9">1k</text>
<text x="23.9" y="39.9">10uF</text>
<text x="27.7" y="39.9">10uF10uF</text>
<text x="158.5" y="39.9">100nF</text>
<text x="172.5" y="39.9">10uF</text>
<text x="300.7" y="36.1">XL1509-5.0</text>
<text x="62" y="47.5">LX</text>
<text x="67.1" y="43.7">VIN</text>
<text x="107.7" y="46.3">CHRG#</text>
<text x="142" y="46.3">BAT</text>
<text x="182.6" y="42.5">200m</text>
<text x="247.4" y="47.4">BATOUT</text>
<text x="365.5" y="45">4.7uH</text>
<text x="378.2" y="44.5">4.7uF</text>
<text x="392.2" y="43.6">V+5V</text>
<text x="107.7" y="48.8">STDBY#</text>
<text x="201.7" y="50.1">SS34</text>
<text x="216.9" y="51.4">KCD11-2P-R</text>
<text x="277.9" y="50.1">1N5820G</text>
<text x="291.8" y="52.6">68uH/2A</text>
<text x="323.6" y="50.1">180uF</text>
<text x="143.3" y="55.2">100nF</text>
<text x="153.4" y="55.2">10uF</text>
<text x="329.9" y="58.9">VOUT5V</text>
<text x="363" y="55.2">4.7uF</text>
<text x="398.5" y="58.9">V-5V</text>
<text x="11.2" y="65.3">SZYY1206B</text>
<text x="29" y="60.2">SZYY1206G</text>
<text x="67.1" y="61.5">VS0</text>
<text x="109" y="64.1">BAT</text>
<text x="201.7" y="62.8">SS34</text>
<text x="359.2" y="61.5">4.7uH</text>
<text x="12.4" y="69.1">CHRG#</text>
<text x="22.5" y="71.4">STDBY#</text>
<text x="121.7" y="67.9">100nF</text>
<text x="360.4" y="71.7">4.7uH</text>
<text x="389.6" y="70.3">VOUT5V</text>
<text x="347.7" y="74.2">G0505S-2W</text>
<text x="370.6" y="78">4.7uF</text>
<text x="144.5" y="92">SW</text>
<text x="234.7" y="95.8">SS-12D10L5</text>
<text x="335" y="95.7">V+5V</text>
<text x="95" y="99.6">10M</text>
<text x="13.7" y="104.7">VS</text>
<text x="85.6" y="107.7" transform="rotate(-90 85.6 107.7)">VS</text>
<text x="107.7" y="106">10M</text>
<text x="125.5" y="106">390k</text>
<text x="135.6" y="106">1M</text>
<text x="148.3" y="107.2">330nF</text>
<text x="169.9" y="103.3">REFOUT</text>
<text x="261.4" y="106">5.1k</text>
<text x="275.3" y="106">91k</text>
<text x="354.1" y="107.2">1-OUT50HZ</text>
<text x="79.3" y="111.5" transform="rotate(-90 79.3 111.5)">IAOUT</text>
<text x="81.8" y="111.5" transform="rotate(-90 81.8 111.5)">REFIN</text>
<text x="246.1" y="112.3">33nF</text>
<text x="328.7" y="113.6">NE5532P</text>
<text x="138.9" y="115.9">REFIN</text>
<text x="182.6" y="116">VOUT3.3V</text>
<text x="271.5" y="118.7">5.1k</text>
<text x="284.2" y="118.7">91k</text>
<text x="337.6" y="118.5">V-5V</text>
<text x="359.2" y="119.9">3k</text>
<text x="215.6" y="122.4">SIGNALOUTPUT</text>
<text x="247.4" y="122.5">33nF</text>
<text x="262.6" y="121.2">IN1+</text>
<text x="16.3" y="128.8">10M</text>
<text x="27.7" y="127.6">10M</text>
<text x="53.1" y="130.1">330nF</text>
<text x="136.9" y="128.8">VS</text>
<text x="149.6" y="128.8">10M</text>
<text x="244.9" y="127.6">5.1k</text>
<text x="32.5" y="133.8">LA</text>
<text x="40.4" y="135.2">180k</text>
<text x="110.2" y="132.6">VS</text>
<text x="172.5" y="136.4">10M</text>
<text x="341.4" y="135.2">IN2+</text>
<text x="359.2" y="133.9">100k</text>
<text x="73.4" y="139">AD8232ACPZ-R7</text>
<text x="124.2" y="142.7">LOD+</text>
<text x="126.7" y="140.1">VOUT3.3V</text>
<text x="152.1" y="139">100nF</text>
<text x="185.2" y="139">100nF</text>
<text x="244.9" y="139">43k</text>
<text x="266.4" y="139">33nF</text>
<text x="341.4" y="140.3">IN2-</text>
<text x="40.4" y="145.3">180k</text>
<text x="124.2" y="145.2">LOD-</text>
<text x="322.3" y="145.3">NE5532P</text>
<text x="8.6" y="150.3">RA</text>
<text x="46.7" y="153">1nF</text>
<text x="266.4" y="151.7">33nF</text>
<text x="8.2" y="159.2">RL</text>
<text x="27.7" y="159.3">360k</text>
<text x="70.9" y="173.3">SW</text>
<text x="81.8" y="169.9" transform="rotate(-90 81.8 169.9)">REFOUT8</text>
<text x="89.9" y="170.7">100k</text>
<text x="101.3" y="169.5">1M</text>
<text x="83.6" y="178.4">10nF</text>
<text x="91.2" y="179.6">1.5nF</text>
<text x="134.4" y="174.4">SIGNALOUTPUT</text>
<text x="114" y="184.7">IAOUT</text>
<text x="89.9" y="188.5">1M</text>
<text x="103.9" y="188.5">1M</text>
<text x="99.7" y="206.2">VOUT5V</text>
<text x="248.7" y="208.8">10k</text>
<text x="341.4" y="208.8">SS-12D10L5</text>
<text x="75.9" y="210.1">4.7k</text>
<text x="89.9" y="210.1">4.7k</text>
<text x="139.4" y="213.9">2.4k</text>
<text x="178.8" y="212.5">VOUT5V</text>
<text x="112.8" y="220.1">SCL</text>
<text x="191.1" y="216.5">F42N50OUT</text>
<text x="260.1" y="217.6">V+5V</text>
<text x="112.8" y="222.7">SDA</text>
<text x="169.9" y="225.3">100nF</text>
<text x="205.5" y="224.1">10k</text>
<text x="269" y="225.3">2-OUT50HZ</text>
<text x="129.2" y="231.6">V-5V</text>
<text x="201.7" y="229.2">10k</text>
<text x="206.7" y="231.6">V-5V</text>
<text x="334.6" y="232.5" transform="rotate(-90 334.6 232.5)">OUT50HZ</text>
<text x="29" y="234.2">ADS1115IDGSR</text>
<text x="70.9" y="234.2">100nF</text>
<text x="153.4" y="235.5">100nF</text>
<text x="225.8" y="235.5">LM741CN/NOPB</text>
<text x="329.5" y="234.6" transform="rotate(-90 329.5 234.6)">1-OUT50HZ</text>
<text x="339.6" y="234.6" transform="rotate(-90 339.6 234.6)">2-OUT50HZ</text>
<text x="18.8" y="240.5">OUT50HZ</text>
</g>
<g font-size="2.3" fill="#000080">
<text x="393.4" y="8.2">C1</text>
<text x="17.5" y="15.8">D1</text>
<text x="357.9" y="14.5">U1</text>
<text x="204.2" y="20.9">D2</text>
<text x="269" y="20.9">U2</text>
<text x="286.8" y="19.6">C2</text>
<text x="300.7" y="20.9">XL1</text>
<text x="398.5" y="26">U3</text>
<text x="21.3" y="31">C3</text>
<text x="29" y="34.8">C4</text>
<text x="34" y="33.6">C5</text>
<text x="36.6" y="31">C6</text>
<text x="158.5" y="34.8">C7</text>
<text x="172.5" y="34.8">C8</text>
<text x="17.5" y="37.4">R1</text>
<text x="182.6" y="39.9">R2</text>
<text x="201.7" y="43.7">D3</text>
<text x="220.7" y="45">SW1</text>
<text x="277.9" y="47.5">D4</text>
<text x="323.6" y="47.5">C9</text>
<text x="378.2" y="42.5">C10</text>
<text x="11.2" y="51.4">LED1</text>
<text x="29" y="51.4">LED2</text>
<text x="143.3" y="51.4">C11</text>
<text x="159.8" y="48.8">C12</text>
<text x="291.8" y="48.8">L3</text>
<text x="347.7" y="51.4">U4</text>
<text x="361.7" y="52.6">C13</text>
<text x="201.7" y="56.4">D5</text>
<text x="121.7" y="65.3">C14</text>
<text x="370.6" y="75.5">C15</text>
<text x="95" y="94.5">R3</text>
<text x="234.7" y="93.3">SW2</text>
<text x="107.7" y="100.9">R4</text>
<text x="125.5" y="100.9">R5</text>
<text x="148.3" y="99.6">C16</text>
<text x="261.4" y="100.9">R7</text>
<text x="275.3" y="100.9">R8</text>
<text x="321.1" y="97.1">NE1.1</text>
<text x="247.4" y="107.2">C1206</text>
<text x="246.1" y="109.8">C17</text>
<text x="271.5" y="113.6">R9</text>
<text x="284.2" y="113.6">R10</text>
<text x="247.4" y="119.9">C1206</text>
<text x="251.2" y="114.9">C18</text>
<text x="359.2" y="117.4">R11</text>
<text x="27.7" y="125">R13</text>
<text x="244.9" y="125">R15</text>
<text x="16.3" y="126.3">R12</text>
<text x="53.1" y="127.6">C19</text>
<text x="149.6" y="126.3">R14</text>
<text x="266.4" y="128.8">C20</text>
<text x="359.2" y="131.4">R17</text>
<text x="41.7" y="132.6">R18</text>
<text x="156" y="136.4">C21</text>
<text x="172.5" y="133.9">R16</text>
<text x="185.2" y="136.4">C22</text>
<text x="244.9" y="136.4">R19</text>
<text x="266.4" y="136.4">C1206</text>
<text x="321.1" y="132.6">NE1.2</text>
<text x="41.7" y="142.8">R20</text>
<text x="79.8" y="141.5">AD1</text>
<text x="266.4" y="141.5">C23</text>
<text x="46.7" y="149.1">C24</text>
<text x="266.4" y="149.1">C1206</text>
<text x="27.7" y="154.2">R21</text>
<text x="89.9" y="165.7">R22</text>
<text x="83.6" y="173.3">C25</text>
<text x="95" y="177.1">C26</text>
<text x="248.7" y="203.8">R28</text>
<text x="75.9" y="207.6">R26</text>
<text x="89.9" y="207.6">R27</text>
<text x="139.4" y="208.8">RQ</text>
<text x="341.4" y="206.3">SW3</text>
<text x="227.1" y="211.4">LM1</text>
<text x="35.3" y="216.5">ADS1</text>
<text x="169.9" y="221.5">C27</text>
<text x="205.5" y="219">R29</text>
<text x="153.4" y="227.9">C29</text>
<text x="200.4" y="224.1">R30</text>
<text x="70.9" y="231.7">C28</text>
</g>
<g font-size="2.3">
<text x="370.9" y="17.9">VIN</text>
<text x="299.3" y="23.6">1</text>
<text x="323.7" y="23.6">8</text>
<text x="356.5" y="21.7">4</text>
<text x="358.8" y="20.4">VOUT</text>
<text x="368.3" y="20.4">VOUT</text>
<text x="369.6" y="23">GND</text>
<text x="375.8" y="21.7">2</text>
<text x="375.8" y="19.1">3</text>
<text x="299.3" y="26.2">2</text>
<text x="299.3" y="28.7">3</text>
<text x="301.7" y="24.9">VIN</text>
<text x="301.7" y="27.5">OUTPUT</text>
<text x="301.7" y="30">FEEDBACK</text>
<text x="317.5" y="30">GND</text>
<text x="317.5" y="27.5">GND</text>
<text x="317.5" y="24.9">GND</text>
<text x="323.7" y="28.7">6</text>
<text x="323.7" y="26.2">7</text>
<text x="375.8" y="24.2">1</text>
<text x="299.3" y="31.3">4</text>
<text x="301.7" y="32.5">ON/OFF</text>
<text x="317.5" y="32.5">GND</text>
<text x="323.7" y="31.3">5</text>
<text x="102.7" y="41.4">17</text>
<text x="75.8" y="44">1</text>
<text x="75.8" y="46.5">2</text>
<text x="78.2" y="45.2">VIN TP1</text>
<text x="78.2" y="47.8">LX</text>
<text x="93.6" y="47.8">CHRG#</text>
<text x="97.8" y="45.2">VIN</text>
<text x="98.6" y="42.7">EP</text>
<text x="102.7" y="46.5">15</text>
<text x="102.7" y="44">16</text>
<text x="219.4" y="46.5">1</text>
<text x="225.8" y="46.5">2</text>
<text x="75.8" y="49">3</text>
<text x="75.8" y="51.6">4</text>
<text x="78.2" y="50.3">LX</text>
<text x="78.2" y="52.9">VIN</text>
<text x="92.7" y="50.3">STDBY#</text>
<text x="98.5" y="52.9">CS</text>
<text x="102.7" y="51.6">13</text>
<text x="102.7" y="49">14</text>
<text x="182.6" y="52.6">电池充电底座打孔100mil</text>
<text x="75.8" y="54.1">5</text>
<text x="75.8" y="56.7">6</text>
<text x="75.8" y="59.2">7</text>
<text x="78.2" y="55.4">VIN</text>
<text x="78.2" y="57.9">PWR_ON-</text>
<text x="93.1" y="55.4">RTRICK</text>
<text x="98.7" y="57.9">TS</text>
<text x="102.7" y="59.2">10</text>
<text x="102.7" y="56.7">11</text>
<text x="102.7" y="54.1">12</text>
<text x="349.7" y="54.7">+VO</text>
<text x="350.3" y="59.8">-VO</text>
<text x="351.6" y="57.2">0V</text>
<text x="355.5" y="56">7</text>
<text x="355.5" y="58.5">6</text>
<text x="75.8" y="61.7">8</text>
<text x="78.2" y="60.5">GND</text>
<text x="78.2" y="63">VS</text>
<text x="95.1" y="60.5">VREG</text>
<text x="97.2" y="63">BAT</text>
<text x="102.7" y="61.7">9</text>
<text x="355.5" y="61.1">5</text>
<text x="36.6" y="69.1">输入与指示灯</text>
<text x="349.3" y="67.4">GND</text>
<text x="350.6" y="69.9">VIN</text>
<text x="355.5" y="68.7">2</text>
<text x="355.5" y="71.2">1</text>
<text x="224.3" y="95.8" transform="rotate(-90 224.3 95.8)">3</text>
<text x="229.4" y="95.8" transform="rotate(-90 229.4 95.8)">2</text>
<text x="234.5" y="95.5" transform="rotate(-90 234.5 95.5)">1</text>
<text x="325.4" y="101.6" transform="rotate(-90 325.4 101.6)">8</text>
<text x="318.2" y="104.9">2</text>
<text x="332.7" y="107.5">1</text>
<text x="318.2" y="110">3</text>
<text x="74" y="118.3" transform="rotate(-90 74 118.3)">21</text>
<text x="76.5" y="118.3" transform="rotate(-90 76.5 118.3)">20</text>
<text x="79" y="118.3" transform="rotate(-90 79 118.3)">19</text>
<text x="81.6" y="118.3" transform="rotate(-90 81.6 118.3)">18</text>
<text x="84.1" y="118.3" transform="rotate(-90 84.1 118.3)">17</text>
<text x="86.7" y="118.3" transform="rotate(-90 86.7 118.3)">16</text>
<text x="325.4" y="116.1" transform="rotate(-90 325.4 116.1)">4</text>
<text x="75" y="123.2" transform="rotate(-90 75 123.2)">EP</text>
<text x="85.1" y="124.5" transform="rotate(-90 85.1 124.5)">+VS</text>
<text x="87.7" y="125.3" transform="rotate(-90 87.7 125.3)">GND</text>
<text x="77.5" y="131.2" transform="rotate(-90 77.5 131.2)">HPSENSE</text>
<text x="80.1" y="127.2" transform="rotate(-90 80.1 127.2)">IAOUT</text>
<text x="82.6" y="127" transform="rotate(-90 82.6 127)">REFIN</text>
<text x="59.4" y="134.1">1</text>
<text x="59.4" y="136.7">2</text>
<text x="62.5" y="135.2">HPDRIVE</text>
<text x="62.5" y="137.7">+IN</text>
<text x="93.6" y="137.7">AC/DC#</text>
<text x="99" y="135.2">FR</text>
<text x="103.9" y="136.7">14</text>
<text x="103.9" y="134.1">15</text>
<text x="334" y="137.3">5</text>
<text x="59.4" y="139.2">3</text>
<text x="59.4" y="141.8">4</text>
<text x="62.5" y="140.2">-IN</text>
<text x="62.5" y="142.8">RLDFB</text>
<text x="95.9" y="140.2">SDN#</text>
<text x="96" y="142.8">LOD+</text>
<text x="103.9" y="141.8">12</text>
<text x="103.9" y="139.2">13</text>
<text x="319.5" y="139.8">7</text>
<text x="334" y="142.3">6</text>
<text x="59.4" y="144.3">5</text>
<text x="62.5" y="145.3">RLD</text>
<text x="96.6" y="145.3">LOD-</text>
<text x="103.9" y="144.3">11</text>
<text x="157.2" y="147.9">内置基准电压源</text>
<text x="76.5" y="160.3" transform="rotate(-90 76.5 160.3)">6</text>
<text x="77.5" y="157.2" transform="rotate(-90 77.5 157.2)">SW</text>
<text x="79" y="160.3" transform="rotate(-90 79 160.3)">7</text>
<text x="80.1" y="157.2" transform="rotate(-90 80.1 157.2)">OPAMP+</text>
<text x="82.6" y="157.2" transform="rotate(-90 82.6 157.2)">REFOUT</text>
<text x="84.1" y="160.3" transform="rotate(-90 84.1 160.3)">9</text>
<text x="85.1" y="157.2" transform="rotate(-90 85.1 157.2)">OPAMP-</text>
<text x="86.7" y="161.6" transform="rotate(-90 86.7 161.6)">10</text>
<text x="87.7" y="157.2" transform="rotate(-90 87.7 157.2)">OUT</text>
<text x="331" y="208.8" transform="rotate(-90 331 208.8)">3</text>
<text x="336.1" y="208.8" transform="rotate(-90 336.1 208.8)">2</text>
<text x="341.2" y="208.6" transform="rotate(-90 341.2 208.6)">1</text>
<text x="150.9" y="212.6">F42N50</text>
<text x="224.4" y="215.4">1</text>
<text x="243.7" y="215.4">8</text>
<text x="27.5" y="219.2">1</text>
<text x="27.5" y="221.8">2</text>
<text x="29.9" y="220.5">ADDR</text>
<text x="48.9" y="220.5">SCL</text>
<text x="54.5" y="221.8">9</text>
<text x="54.5" y="219.2">10</text>
<text x="224.4" y="220.5">2</text>
<text x="226.7" y="216.7">OFFSET</text>
<text x="226.7" y="221.8">IN(-)</text>
<text x="239.3" y="216.7">NC</text>
<text x="239.8" y="221.8">V+</text>
<text x="243.7" y="220.5">7</text>
<text x="27.5" y="224.3">3</text>
<text x="27.5" y="226.8">4</text>
<text x="29.9" y="223">ALERT/RDY</text>
<text x="29.9" y="225.6">GND</text>
<text x="48.5" y="225.6">VDD</text>
<text x="48.7" y="223">SDA</text>
<text x="54.5" y="226.8">7</text>
<text x="54.5" y="224.3">8</text>
<text x="224.4" y="225.6">3</text>
<text x="226.7" y="226.8">IN(+)</text>
<text x="237.8" y="226.8">OUT</text>
<text x="243.7" y="225.6">6</text>
<text x="27.5" y="229.4">5</text>
<text x="29.9" y="228.1">AIN0</text>
<text x="29.9" y="230.7">AIN1</text>
<text x="48.3" y="230.7">AIN2</text>
<text x="48.3" y="228.1">AIN3</text>
<text x="54.5" y="229.4">6</text>
<text x="224.4" y="230.7">4</text>
<text x="226.7" y="231.9">V-</text>
<text x="233.5" y="231.9">OFFSET</text>
<text x="243.7" y="230.7">5</text>
</g>
<g font-size="1.6" fill="#000080">
<text x="181.4" y="21">L1</text>
<text x="364.2" y="41.3">L2</text>
<text x="359.2" y="57.9">L4</text>
<text x="360.4" y="68">L5</text>
<text x="135.6" y="101">R6</text>
<text x="102.6" y="167.1">R23</text>
<text x="89.9" y="183.6">R24</text>
<text x="103.9" y="183.6">R25</text>
</g>
</svg>
